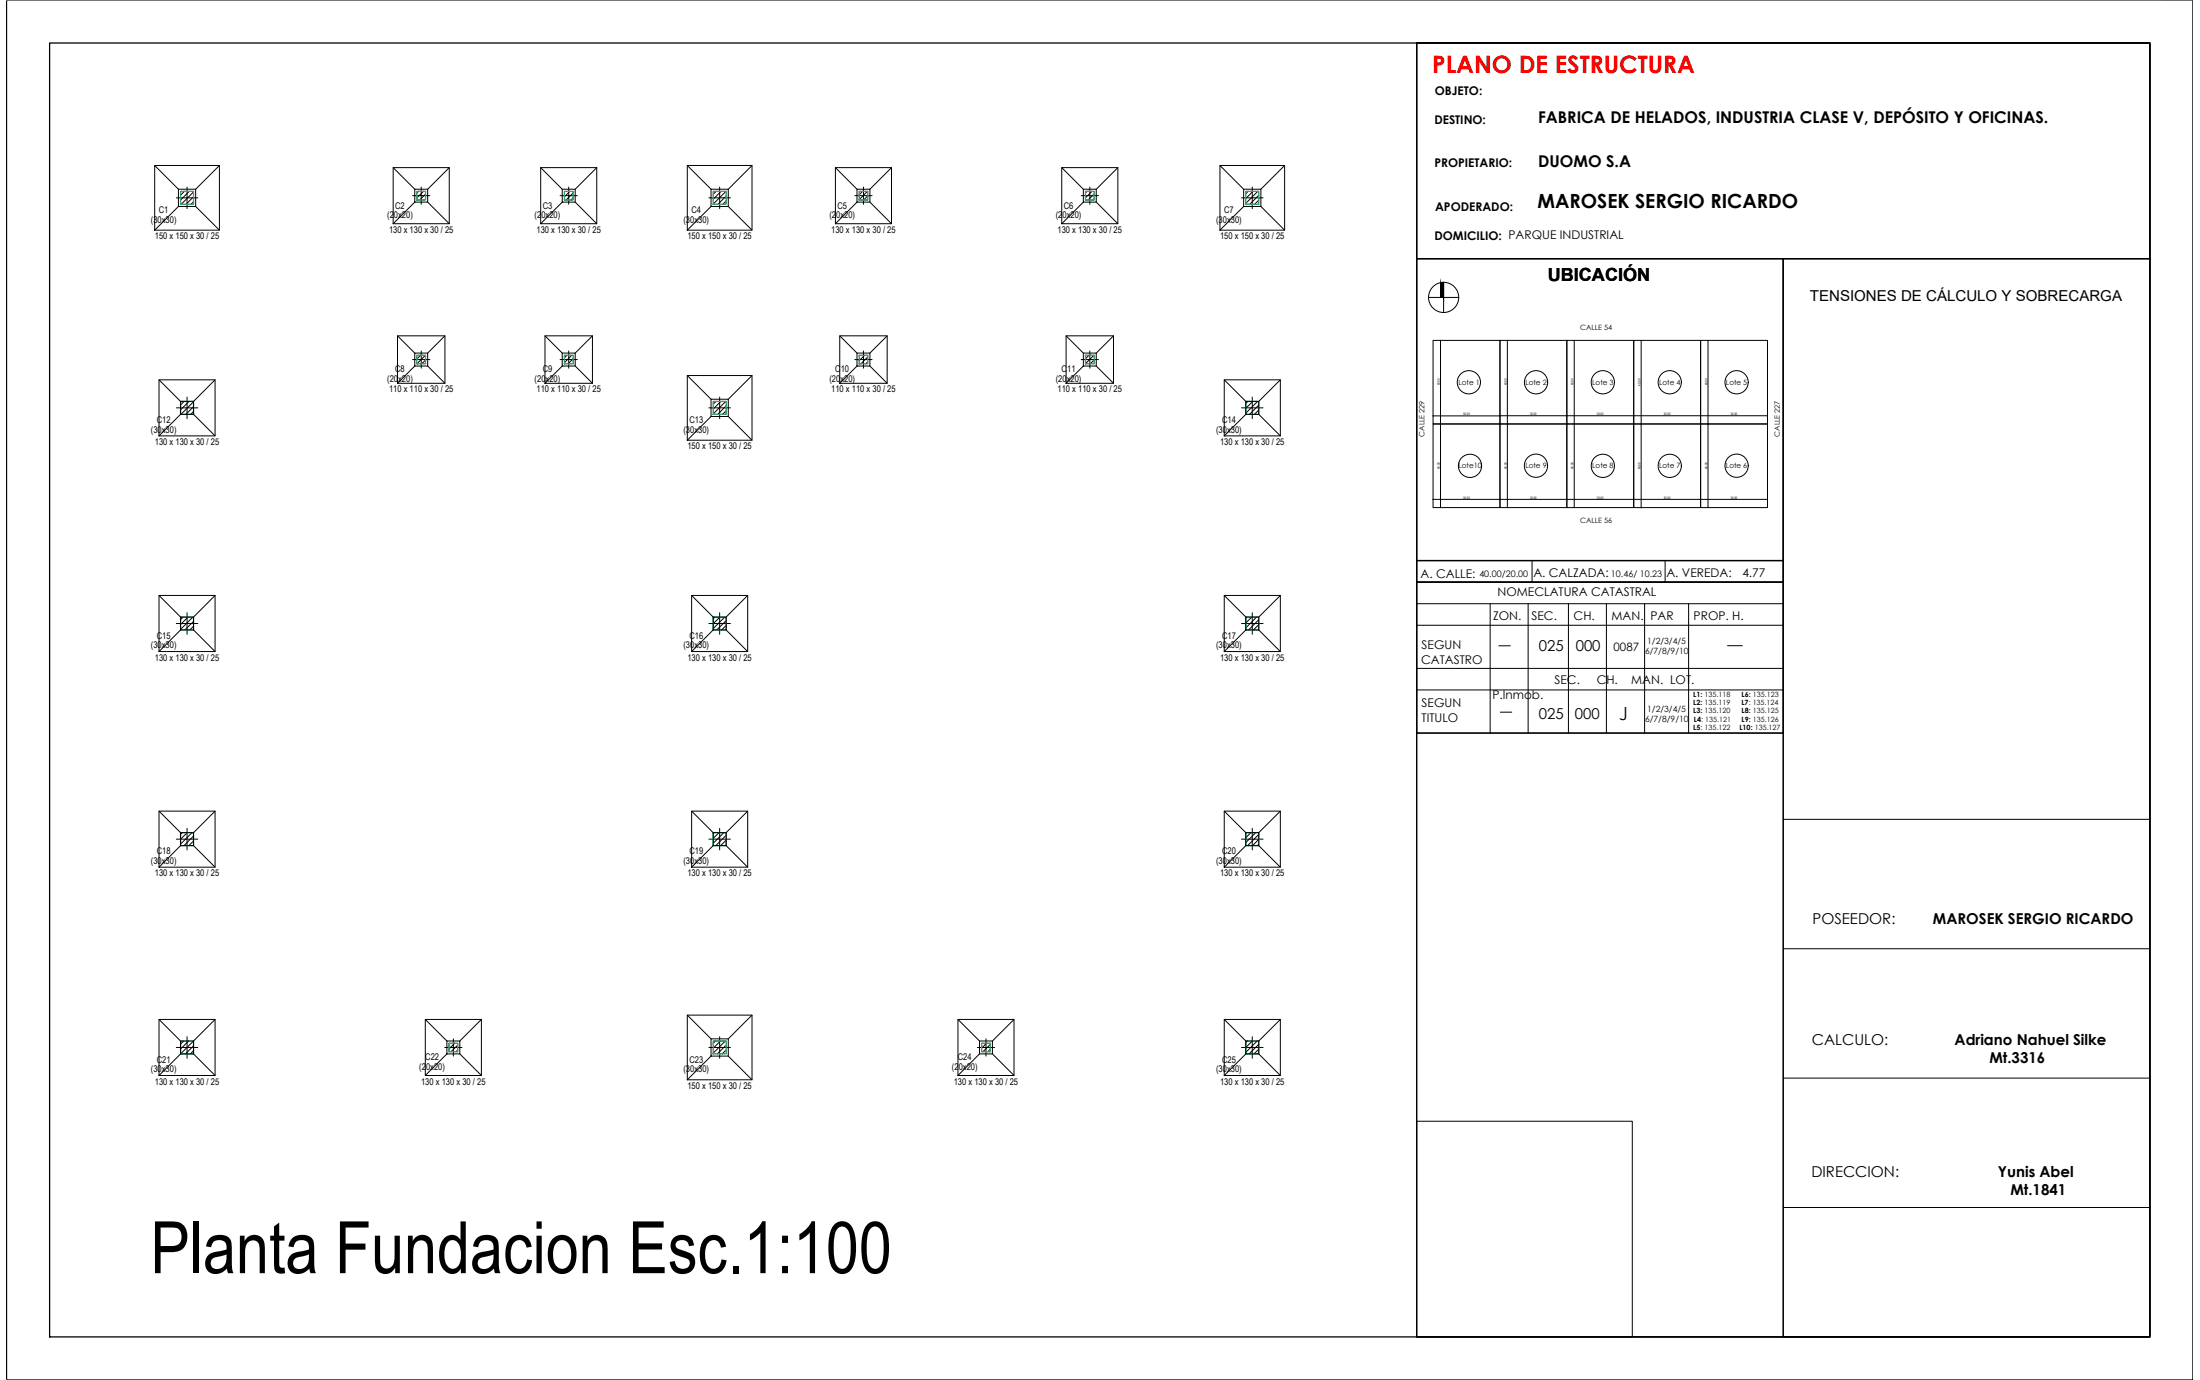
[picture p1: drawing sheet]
<svg xmlns="http://www.w3.org/2000/svg" width="510mm" height="320mm" viewBox="0 0 510 320" stroke-linecap="round" stroke-linejoin="round" font-family="sans-serif">
<!-- layer: COLUMNAS_EJES -->
<g fill="none" stroke="#000" stroke-width=".23">
<path d="M40.9 45.9h5M43.4 43.4v5M95.7 45.4h4M97.7 43.4v4M129.9 45.4h4M131.9 43.4v4M164.4 45.9h5M166.9 43.4v5M198.2 45.4h4M200.2 43.4v4M250.7 45.4h4M252.7 43.4v4"/>
<path d="M287.9 45.9h5M290.4 43.4v5M40.9 94.6h5M43.4 92.1v5M95.7 83.4h4M97.7 81.4v4M129.9 83.4h4M131.9 81.4v4M164.4 94.6h5M166.9 92.1v5M198.2 83.4h4M200.2 81.4v4"/>
<path d="M250.7 83.4h4M252.7 81.4v4M287.9 94.6h5M290.4 92.1v5M40.9 144.6h5M43.4 142.1v5M164.4 144.6h5M166.9 142.1v5M287.9 144.6h5M290.4 142.1v5M40.9 194.6h5M43.4 192.1v5"/>
<path d="M164.4 194.6h5M166.9 192.1v5M287.9 194.6h5M290.4 192.1v5M40.9 242.9h5M43.4 240.4v5M103.1 242.9h4M105.1 240.9v4M164.4 242.9h5M166.9 240.4v5M226.6 242.9h4M228.6 240.9v4"/>
<path d="M287.9 242.9h5M290.4 240.4v5"/>
</g>
<!-- layer: COLUMNA_RAYA -->
<g fill="none" stroke="#000" stroke-width=".23">
<path d="M42.7 44.4l-.8 .8M43.9 44.4l-2 2M44.9 44.5l-2.9 2.9M44.9 46.8l-.6 .6M44.9 45.6l-1.8 1.8M97 44.4l-.3 .3M98.2 44.4l-1.5 1.5M98.7 45l-1.4 1.4M98.7 46.1l-.3 .3M131 44.4l-.1 .1M132.1 44.4l-1.2 1.2M132.9 44.8l-1.6 1.6"/>
<path d="M132.9 45.9l-.5 .5M166.1 44.4l-.7 .7M167.2 44.4l-1.8 1.8M168.3 44.4l-2.9 2.9M168.4 45.5l-1.9 1.9M168.4 46.6l-.8 .8M200 44.4l-.8 .8M201.1 44.4l-1.9 1.9M201.2 45.4l-.9 1M252.1 44.4l-.4 .3M253.2 44.4l-1.5 1.5M253.7 45l-1.4 1.4"/>
<path d="M253.7 46.1l-.3 .3M289.4 44.4l-.5 .5M290.5 44.4l-1.6 1.6M291.6 44.4l-2.7 2.8M291.9 45.3l-2.1 2.1M291.9 46.4l-1 1M42.7 93.1l-.8 .8M43.8 93.1l-1.9 1.9M44.9 93.2l-2.9 2.9M44.9 95.4l-.7 .7M44.9 94.3l-1.8 1.8M97.5 82.4l-.8 .8"/>
<path d="M98.6 82.4l-1.9 2M98.7 83.5l-.9 .9M131.5 82.4l-.6 .6M132.6 82.4l-1.7 1.7M132.9 83.2l-1.2 1.2M132.9 84.4h.1M166 93.1l-.6 .6M167.1 93.1l-1.7 1.8M168.3 93.1l-2.9 2.9M168.4 94.1l-2 2M168.4 95.2l-.9 .9M199.3 82.4l-.1 .1"/>
<path d="M200.5 82.4l-1.3 1.2M201.2 82.8l-1.6 1.6M201.2 83.9l-.5 .5M252.5 82.4l-.8 .8M253.7 82.4l-2 1.9M253.7 83.5l-.9 .9M289.3 93.1l-.4 .4M290.5 93.1l-1.6 1.6M291.6 93.1l-2.7 2.7M291.9 93.9l-2.2 2.2M291.9 95.1l-1 1M42.5 143.1l-.6 .6"/>
<path d="M43.6 143.1l-1.7 1.7M44.7 143.1l-2.8 2.8M44.9 144.1l-2 2M44.9 145.2l-.9 .9M165.8 143.1l-.4 .4M166.9 143.1l-1.5 1.5M168.1 143.1l-2.7 2.7M168.4 143.9l-2.2 2.2M168.4 145l-1.1 1.1M289.1 143.1l-.2 .2M290.2 143.1l-1.3 1.3M291.4 143.1l-2.5 2.5"/>
<path d="M291.9 143.7l-2.4 2.4M291.9 146l-.1 .1M291.9 144.8l-1.3 1.3M42.3 193.1l-.4 .4M43.4 193.1l-1.5 1.5M44.5 193.1l-2.6 2.6M44.9 193.8l-2.2 2.3M44.9 195l-1.1 1.1M165.6 193.1l-.2 .2M166.7 193.1l-1.3 1.3M167.8 193.1l-2.4 2.4M168.4 193.7l-2.4 2.4"/>
<path d="M168.4 195.9l-.2 .2M168.4 194.8l-1.3 1.3M288.9 193.1h.1M290 193.1l-1.1 1.1M291.2 193.1l-2.3 2.3M291.9 193.5l-2.6 2.6M291.9 195.8l-.4 .3M291.9 194.6l-1.5 1.5M42.6 241.4l-.7 .7M43.7 241.4l-1.8 1.8M44.9 241.4l-3 3M44.9 243.6l-.8 .8"/>
<path d="M44.9 242.5l-1.9 1.9M104.3 241.9l-.2 .2M105.5 241.9l-1.4 1.3M106.1 242.3l-1.5 1.6M106.1 243.5l-.4 .4M165.9 241.4l-.5 .5M167.1 241.4l-1.7 1.7M168.2 241.4l-2.8 2.8M168.4 242.3l-2.1 2.1M168.4 243.5l-1 .9M227.6 241.9h.1M228.8 241.9l-1.2 1.1"/>
<path d="M229.6 242.2l-1.7 1.7M229.6 243.3l-.6 .6M289.2 241.4l-.3 .3M290.4 241.4l-1.5 1.5M291.5 241.4l-2.6 2.6M291.9 242.1l-2.3 2.3M291.9 243.3l-1.1 1.1"/>
</g>
<!-- layer: PILAR_HORMIGON -->
<g fill="none" stroke="#00b85c" stroke-width=".3">
<path d="M41.9 44.4h3v3h-3zM96.7 44.4h2v2h-2zM130.9 44.4h2v2h-2zM165.4 44.4h3v3h-3zM199.2 44.4h2v2h-2zM251.7 44.4h2v2h-2zM288.9 44.4h3v3h-3zM41.9 93.1h3v3h-3zM96.7 82.4h2v2h-2zM130.9 82.4h2v2h-2zM165.4 93.1h3v3h-3zM199.2 82.4h2v2h-2z"/>
<path d="M251.7 82.4h2v2h-2zM288.9 93.1h3v3h-3zM41.9 143.1h3v3h-3zM165.4 143.1h3v3h-3zM288.9 143.1h3v3h-3zM41.9 193.1h3v3h-3zM165.4 193.1h3v3h-3zM288.9 193.1h3v3h-3zM41.9 241.4h3v3h-3zM104.1 241.9h2v2h-2zM165.4 241.4h3v3h-3zM227.6 241.9h2v2h-2z"/>
<path d="M288.9 241.4h3v3h-3z"/>
</g>
<!-- layer: ZAP_CONTORNO -->
<g fill="none" stroke="#000" stroke-width=".23">
<path d="M35.9 38.4h15v15h-15zM35.9 38.4l5.5 5.5M50.9 38.4l-5.5 5.5M91.2 38.9h13v13h-13zM91.2 38.9l5 5M104.2 38.9l-5 5M125.4 38.9h13v13h-13zM125.4 38.9l5 5M138.4 38.9l-5 5M159.4 38.4h15v15h-15zM159.4 38.4l5.5 5.5M174.4 38.4l-5.5 5.5"/>
<path d="M193.7 38.9h13v13h-13zM193.7 38.9l5 5M206.7 38.9l-5 5M246.2 38.9h13v13h-13zM246.2 38.9l5 5M259.2 38.9l-5 5M282.9 38.4h15v15h-15zM282.9 38.4l5.5 5.5M297.9 38.4l-5.5 5.5M41.4 43.9h4v4h-4zM41.4 47.9l-5.5 5.5M45.4 47.9l5.5 5.5"/>
<path d="M96.2 43.9h3v3h-3zM96.2 46.9l-5 5M99.2 46.9l5 5M130.4 43.9h3v3h-3zM130.4 46.9l-5 5M133.4 46.9l5 5M164.9 43.9h4v4h-4zM164.9 47.9l-5.5 5.5M168.9 47.9l5.5 5.5M198.7 43.9h3v3h-3zM198.7 46.9l-5 5M201.7 46.9l5 5"/>
<path d="M251.2 43.9h3v3h-3zM251.2 46.9l-5 5M254.2 46.9l5 5M288.4 43.9h4v4h-4zM288.4 47.9l-5.5 5.5M292.4 47.9l5.5 5.5M92.2 77.9h11v11h-11zM92.2 77.9l4 4M103.2 77.9l-4 4M126.4 77.9h11v11h-11zM126.4 77.9l4 4M137.4 77.9l-4 4"/>
<path d="M194.7 77.9h11v11h-11zM194.7 77.9l4 4M205.7 77.9l-4 4M247.2 77.9h11v11h-11zM247.2 77.9l4 4M258.2 77.9l-4 4M36.9 88.1h13v13h-13zM36.9 88.1l5 5M41.9 93.1h3v3h-3zM41.9 96.1l-5 5M44.9 96.1l5 5M49.9 88.1l-5 5"/>
<path d="M96.2 81.9h3v3h-3zM96.2 84.9l-4 4M99.2 84.9l4 4M130.4 81.9h3v3h-3zM130.4 84.9l-4 4M133.4 84.9l4 4M159.4 87.1h15v15h-15zM159.4 87.1l5.5 5.5M164.9 92.6h4v4h-4zM164.9 96.6l-5.5 5.5M168.9 96.6l5.5 5.5M174.4 87.1l-5.5 5.5"/>
<path d="M198.7 81.9h3v3h-3zM198.7 84.9l-4 4M201.7 84.9l4 4M251.2 81.9h3v3h-3zM251.2 84.9l-4 4M254.2 84.9l4 4M283.9 88.1h13v13h-13zM283.9 88.1l5 5M288.9 93.1h3v3h-3zM288.9 96.1l-5 5M291.9 96.1l5 5M296.9 88.1l-5 5"/>
<path d="M36.9 138.1h13v13h-13zM36.9 138.1l5 5M49.9 138.1l-5 5M160.4 138.1h13v13h-13zM160.4 138.1l5 5M173.4 138.1l-5 5M283.9 138.1h13v13h-13zM283.9 138.1l5 5M296.9 138.1l-5 5M41.9 143.1h3v3h-3zM41.9 146.1l-5 5M44.9 146.1l5 5"/>
<path d="M165.4 143.1h3v3h-3zM165.4 146.1l-5 5M168.4 146.1l5 5M288.9 143.1h3v3h-3zM288.9 146.1l-5 5M291.9 146.1l5 5M36.9 188.1h13v13h-13zM36.9 188.1l5 5M41.9 193.1h3v3h-3zM41.9 196.1l-5 5M44.9 196.1l5 5M49.9 188.1l-5 5"/>
<path d="M160.4 188.1h13v13h-13zM160.4 188.1l5 5M165.4 193.1h3v3h-3zM165.4 196.1l-5 5M168.4 196.1l5 5M173.4 188.1l-5 5M283.9 188.1h13v13h-13zM283.9 188.1l5 5M288.9 193.1h3v3h-3zM288.9 196.1l-5 5M291.9 196.1l5 5M296.9 188.1l-5 5"/>
<path d="M36.9 236.4h13v13h-13zM36.9 236.4l5 5M49.9 236.4l-5 5M98.6 236.4h13v13h-13zM98.6 236.4l5 5M111.6 236.4l-5 5M159.4 235.4h15v15h-15zM159.4 235.4l5.5 5.5M174.4 235.4l-5.5 5.5M222.1 236.4h13v13h-13zM222.1 236.4l5 5M235.1 236.4l-5 5"/>
<path d="M283.9 236.4h13v13h-13zM283.9 236.4l5 5M296.9 236.4l-5 5M41.9 241.4h3v3h-3zM41.9 244.4l-5 5M44.9 244.4l5 5M103.6 241.4h3v3h-3zM103.6 244.4l-5 5M106.6 244.4l5 5M164.9 240.9h4v4h-4zM164.9 244.9l-5.5 5.5M168.9 244.9l5.5 5.5"/>
<path d="M227.1 241.4h3v3h-3zM227.1 244.4l-5 5M230.1 244.4l5 5M288.9 241.4h3v3h-3zM288.9 244.4l-5 5M291.9 244.4l5 5"/>
</g>
<!-- layer: 0 -->
<g fill="none" stroke="#000" stroke-width=".23">
<path d="M328.5 10h170v300h-170zM328.5 60h170M413.5 60v250M332.3 78.9h15.5v19.4h-15.5zM334 78.9v.1M334 78.9v38.8M347.8 78.9h15.5v19.4h-15.5zM349.5 78.9v.1M349.5 78.9v38.8M363.3 78.9h15.5v19.4h-15.5zM365 78.9l.1 .1M365 78.9v38.8"/>
<path d="M378.8 78.9h15.5v19.4h-15.5zM380.5 78.9l.1 .1M380.5 79v38.7M394.3 78.9h15.5v19.4h-15.5zM396 78.9l.1 .1M396 78.9l.1 38.8M332.3 98.3h15.5v19.4h-15.5zM332.3 96.4v.1M334 98.3h.1M347.8 98.3h15.5v19.4h-15.5zM347.8 96.4v.1M349.5 98.3h.1"/>
<path d="M363.3 98.3h15.5v19.4h-15.5zM363.3 96.4h.1M365 98.3h.1M378.8 98.3h15.5v19.4h-15.5zM378.8 96.4h.1M380.5 98.3l.1 .1M394.3 98.3h15.5v19.4h-15.5zM394.4 96.4h-.1M396 98.3h.1M409.8 96.4h-77.5M409.9 96.4h-.1M332.3 115.8h77.5"/>
<path d="M332.3 115.8h.1M334 117.7h.1M347.8 115.8h.1M363.3 115.8h.1M365 117.7h.1M378.8 115.8h.1M394.4 115.8h-.1M328.5 135h85M328.5 140h85M345.5 140v30M354.3 140v30M355.2 130v5"/>
<path d="M363.7 140v30M372.5 140v30M381.3 140v30M386.1 130v5M391.5 140v30M328.5 145h85M328.5 155h85M328.5 160h85M328.5 170h85M413.5 190h85M413.5 220h85M328.5 260h50v50h-50z"/>
<path d="M413.5 250h85M413.5 280h85"/>
<circle cx="340.6" cy="88.6" r="2.69"/>
<circle cx="356.2" cy="88.6" r="2.69"/>
<circle cx="371.6" cy="88.6" r="2.69"/>
<circle cx="387.2" cy="88.6" r="2.69"/>
<circle cx="402.7" cy="88.6" r="2.69"/>
<circle cx="340.9" cy="108" r="2.69"/>
<circle cx="356.1" cy="108" r="2.69"/>
<circle cx="371.6" cy="108" r="2.69"/>
<circle cx="387.2" cy="108" r="2.69"/>
<circle cx="402.7" cy="108" r="2.69"/>
</g>
<!-- layer: VISTAS -->
<g fill="#000" stroke="#000" stroke-width=".23">
<path d="M334.4 65.5h.3z"/>
<path d="M334.4 65.5h.3zM334 65.5h.7z"/>
<path d="M334 65.5l.7 3.5v-3.5zM334 65.5l.7 3.5h-.7z"/>
</g>
<!-- layer: SILUETA DE SUPERFICIES -->
<g fill="none" stroke="#000" stroke-width=".23">
<path d="M331.2 69h7M334 65.5v3.5M334.7 65.5v7"/>
<circle cx="334.7" cy="69" r="3.5"/>
</g>
<!-- layer: plano 01 -->
<path d="M347.5 149.7h2.7M400.6 149.7h3.4M347.9 165.1h2.6" fill="none" stroke="#000" stroke-width=".23"/>
<!-- layer: 0 -->
<path d="M1.5 0h507v320h-507zM11.5 10h487v300h-487zM328.5 10h170v300h-170zM328.5 10h170v50h-170zM328.5 60h85v70h-85zM413.5 60h85v250h-85zM328.5 130h85v5h-85zM328.5 135h85v35h-85z" fill="none" stroke="#000" stroke-width=".3"/>
<g fill="#808080" stroke="#808080" stroke-width=".23">
<circle cx="1.5" cy="0" r=".06"/>
<circle cx="508.5" cy="0" r=".06"/>
<circle cx="1.5" cy="320" r=".06"/>
</g>
<path d="M1.5 0h500" fill="none" stroke="#808080" stroke-width=".23"/>
<text font-size="16.8" x="34.9" y="295.2">Planta Fundacion Esc.1:100</text>
<text font-size="5.6" fill="#f00" x="332.1" y="17">PLANO DE ESTRUCTURA</text>
<text font-size="4.5" x="356.5" y="48.2">MAROSEK SERGIO RICARDO</text>
<g font-size="4.2">
<text x="358.9" y="65.2">UBICACIÓN</text>
<text x="375.4" y="166.9">J</text>
</g>
<g font-size="3.8">
<text x="356.6" y="28.6">FABRICA DE HELADOS, INDUSTRIA CLASE V, DEPÓSITO Y OFICINAS.</text>
<text x="356.6" y="38.8">DUOMO S.A</text>
</g>
<g font-size="3.5">
<text x="419.7" y="69.7">TENSIONES DE CÁLCULO Y SOBRECARGA</text>
<text x="356.8" y="150.9">025</text>
<text x="365.4" y="150.9">000</text>
<text x="356.8" y="166.8">025</text>
<text x="365.2" y="166.8">000</text>
<text x="420.3" y="214.2">POSEEDOR:</text>
<text x="448.2" y="214.2">MAROSEK SERGIO RICARDO</text>
<text x="420.1" y="242.3">CALCULO:</text>
<text x="453.2" y="242.3">Adriano Nahuel Silke</text>
<text x="461.3" y="246.5">Mt.3316</text>
<text x="420" y="272.8">DIRECCION:</text>
<text x="463.2" y="272.8">Yunis Abel</text>
<text x="466.2" y="277">Mt.1841</text>
</g>
<g font-size="2.8">
<text x="332.7" y="22">OBJETO:</text>
<text x="332.6" y="28.7">DESTINO:</text>
<text x="332.6" y="38.8">PROPIETARIO:</text>
<text x="332.8" y="48.8">APODERADO:</text>
<text x="332.6" y="55.6">DOMICILIO: PARQUE INDUSTRIAL</text>
<text x="329.4" y="134">A. CALLE:</text>
<text x="355.5" y="133.8">A. CALZADA:</text>
<text x="386.4" y="133.8">A. VEREDA:</text>
<text x="404" y="133.8">4.77</text>
<text x="346.2" y="143.6">ZON.</text>
<text x="347.2" y="138.2">NOMECLATURA CATASTRAL</text>
<text x="355.1" y="143.6">SEC.</text>
<text x="364.9" y="143.6">CH.</text>
<text x="373.7" y="143.6">MAN. PAR</text>
<text x="392.7" y="143.6">PROP. H.</text>
<text x="329.5" y="153.9">CATASTRO</text>
<text x="329.6" y="150.5">SEGUN</text>
<text x="360.5" y="158.6">SEC.</text>
<text x="370.2" y="158.6">CH.</text>
<text x="378.3" y="158.6">MAN. LOT.</text>
<text x="329.6" y="167.4">TITULO</text>
<text x="329.6" y="164">SEGUN</text>
<text x="346" y="162">P.Inmob.</text>
</g>
<text font-size="2.7" x="374.1" y="150.9">0087</text>
<g font-size="2.1">
<text x="35" y="51.6">(30x30)</text>
<text x="36.8" y="49.4">C1</text>
<text x="89.8" y="50.6">(20x20)</text>
<text x="90.2" y="54">130 x 130 x 30 / 25</text>
<text x="91.6" y="48.4">C2</text>
<text x="124" y="50.6">(20x20)</text>
<text x="124.4" y="54">130 x 130 x 30 / 25</text>
<text x="125.8" y="48.4">C3</text>
<text x="158.5" y="51.6">(30x30)</text>
<text x="160.3" y="49.4">C4</text>
<text x="192.3" y="50.6">(20x20)</text>
<text x="192.7" y="54">130 x 130 x 30 / 25</text>
<text x="194.2" y="48.4">C5</text>
<text x="244.8" y="50.6">(20x20)</text>
<text x="245.2" y="54">130 x 130 x 30 / 25</text>
<text x="246.7" y="48.4">C6</text>
<text x="282" y="51.6">(30x30)</text>
<text x="283.8" y="49.4">C7</text>
<text x="35.9" y="55.5">150 x 150 x 30 / 25</text>
<text x="159.4" y="55.5">150 x 150 x 30 / 25</text>
<text x="282.9" y="55.5">150 x 150 x 30 / 25</text>
<text x="89.8" y="88.6">(20x20)</text>
<text x="91.6" y="86.4">C8</text>
<text x="124" y="88.6">(20x20)</text>
<text x="125.8" y="86.4">C9</text>
<text x="192.3" y="88.6">(20x20)</text>
<text x="193.7" y="86.4">C10</text>
<text x="244.8" y="88.6">(20x20)</text>
<text x="246.2" y="86.4">C11</text>
<text x="90.2" y="91">110 x 110 x 30 / 25</text>
<text x="124.4" y="91">110 x 110 x 30 / 25</text>
<text x="192.7" y="91">110 x 110 x 30 / 25</text>
<text x="245.2" y="91">110 x 110 x 30 / 25</text>
<text x="35" y="100.3">(30x30)</text>
<text x="36.3" y="98.1">C12</text>
<text x="158.5" y="100.3">(30x30)</text>
<text x="159.8" y="98.1">C13</text>
<text x="282" y="100.3">(30x30)</text>
<text x="283.3" y="98.1">C14</text>
<text x="35.9" y="103.2">130 x 130 x 30 / 25</text>
<text x="159.4" y="104.2">150 x 150 x 30 / 25</text>
<text x="282.9" y="103.2">130 x 130 x 30 / 25</text>
<text x="343" y="133.7">40.00/20.00</text>
<text x="373.5" y="133.7">10.46/ 10.23</text>
<text x="36.3" y="148.1">C15</text>
<text x="159.8" y="148.1">C16</text>
<text x="283.3" y="148.1">C17</text>
<text x="35" y="150.3">(30x30)</text>
<text x="35.9" y="153.2">130 x 130 x 30 / 25</text>
<text x="158.5" y="150.3">(30x30)</text>
<text x="159.4" y="153.2">130 x 130 x 30 / 25</text>
<text x="282" y="150.3">(30x30)</text>
<text x="282.9" y="153.2">130 x 130 x 30 / 25</text>
<text x="35" y="200.3">(30x30)</text>
<text x="35.9" y="203.2">130 x 130 x 30 / 25</text>
<text x="36.3" y="198.1">C18</text>
<text x="158.5" y="200.3">(30x30)</text>
<text x="159.4" y="203.2">130 x 130 x 30 / 25</text>
<text x="159.8" y="198.1">C19</text>
<text x="282" y="200.3">(30x30)</text>
<text x="282.9" y="203.2">130 x 130 x 30 / 25</text>
<text x="283.3" y="198.1">C20</text>
<text x="98.6" y="245.9">C22</text>
<text x="222.1" y="245.9">C24</text>
<text x="35" y="248.6">(30x30)</text>
<text x="35.9" y="251.5">130 x 130 x 30 / 25</text>
<text x="36.3" y="246.4">C21</text>
<text x="97.2" y="248.1">(20x20)</text>
<text x="97.6" y="251.5">130 x 130 x 30 / 25</text>
<text x="158.5" y="248.6">(30x30)</text>
<text x="159.8" y="246.4">C23</text>
<text x="220.7" y="248.1">(20x20)</text>
<text x="221.1" y="251.5">130 x 130 x 30 / 25</text>
<text x="282" y="248.6">(30x30)</text>
<text x="282.9" y="251.5">130 x 130 x 30 / 25</text>
<text x="283.3" y="246.4">C25</text>
<text x="159.4" y="252.5">150 x 150 x 30 / 25</text>
</g>
<g font-size="2">
<text x="381.9" y="149.3">1/2/3/4/5</text>
<text x="381.4" y="151.6">6/7/8/9/10</text>
<text x="381.4" y="167.3">6/7/8/9/10</text>
<text x="381.9" y="165">1/2/3/4/5</text>
</g>
<g font-size="1.7">
<text x="366.4" y="76.5">CALLE 54</text>
<text x="338.2" y="89.2">Lote 1</text>
<text x="353.7" y="89.2">Lote 2</text>
<text x="369.2" y="89.2">Lote 3</text>
<text x="384.7" y="89.2">Lote 4</text>
<text x="400.2" y="89.2">Lote 5</text>
<text x="330.3" y="101.2" transform="rotate(-90 330.3 101.2)">CALLE 229</text>
<text x="412.7" y="101.2" transform="rotate(-90 412.7 101.2)">CALLE 227</text>
<text x="338.2" y="108.6">Lote10</text>
<text x="353.7" y="108.6">Lote 9</text>
<text x="369.2" y="108.6">Lote 8</text>
<text x="384.7" y="108.6">Lote 7</text>
<text x="400.2" y="108.6">Lote 6</text>
<text x="366.4" y="121.2">CALLE 56</text>
<text x="392.6" y="161.5">L1: 135.118</text>
<text x="403.8" y="161.5">L6: 135.123</text>
<text x="392.6" y="165.4">L3: 135.120</text>
<text x="392.6" y="163.5">L2: 135.119</text>
<text x="392.8" y="167.4">L4: 135.121</text>
<text x="403.8" y="163.5">L7: 135.124</text>
<text x="403.8" y="165.4">L8: 135.125</text>
<text x="403.8" y="167.4">L9: 135.126</text>
<text x="392.6" y="169.3">L5: 135.122</text>
<text x="403.3" y="169.3">L10: 135.127</text>
</g>
<g font-size=".8">
<text x="333.9" y="89.4" transform="rotate(-90 333.9 89.4)">40.00</text>
<text x="349.4" y="89.4" transform="rotate(-90 349.4 89.4)">40.00</text>
<text x="364.9" y="89.4" transform="rotate(-90 364.9 89.4)">40.00</text>
<text x="380.4" y="89.4" transform="rotate(-90 380.4 89.4)">40.00</text>
<text x="395.9" y="89.4" transform="rotate(-90 395.9 89.4)">40.00</text>
<text x="339.3" y="96.3">32.00</text>
<text x="354.8" y="96.2">32.00</text>
<text x="370.3" y="96.2">32.00</text>
<text x="385.8" y="96.2">32.00</text>
<text x="401.3" y="96.2">32.00</text>
<text x="333.9" y="108.8" transform="rotate(-90 333.9 108.8)">40.00</text>
<text x="349.4" y="108.8" transform="rotate(-90 349.4 108.8)">40.00</text>
<text x="364.9" y="108.8" transform="rotate(-90 364.9 108.8)">40.00</text>
<text x="380.4" y="108.8" transform="rotate(-90 380.4 108.8)">40.00</text>
<text x="395.9" y="108.8" transform="rotate(-90 395.9 108.8)">40.00</text>
<text x="339.3" y="115.6">32.00</text>
<text x="354.8" y="115.6">32.00</text>
<text x="370.3" y="115.6">32.00</text>
<text x="385.8" y="115.6">32.00</text>
<text x="401.3" y="115.6">32.00</text>
</g>
</svg>
